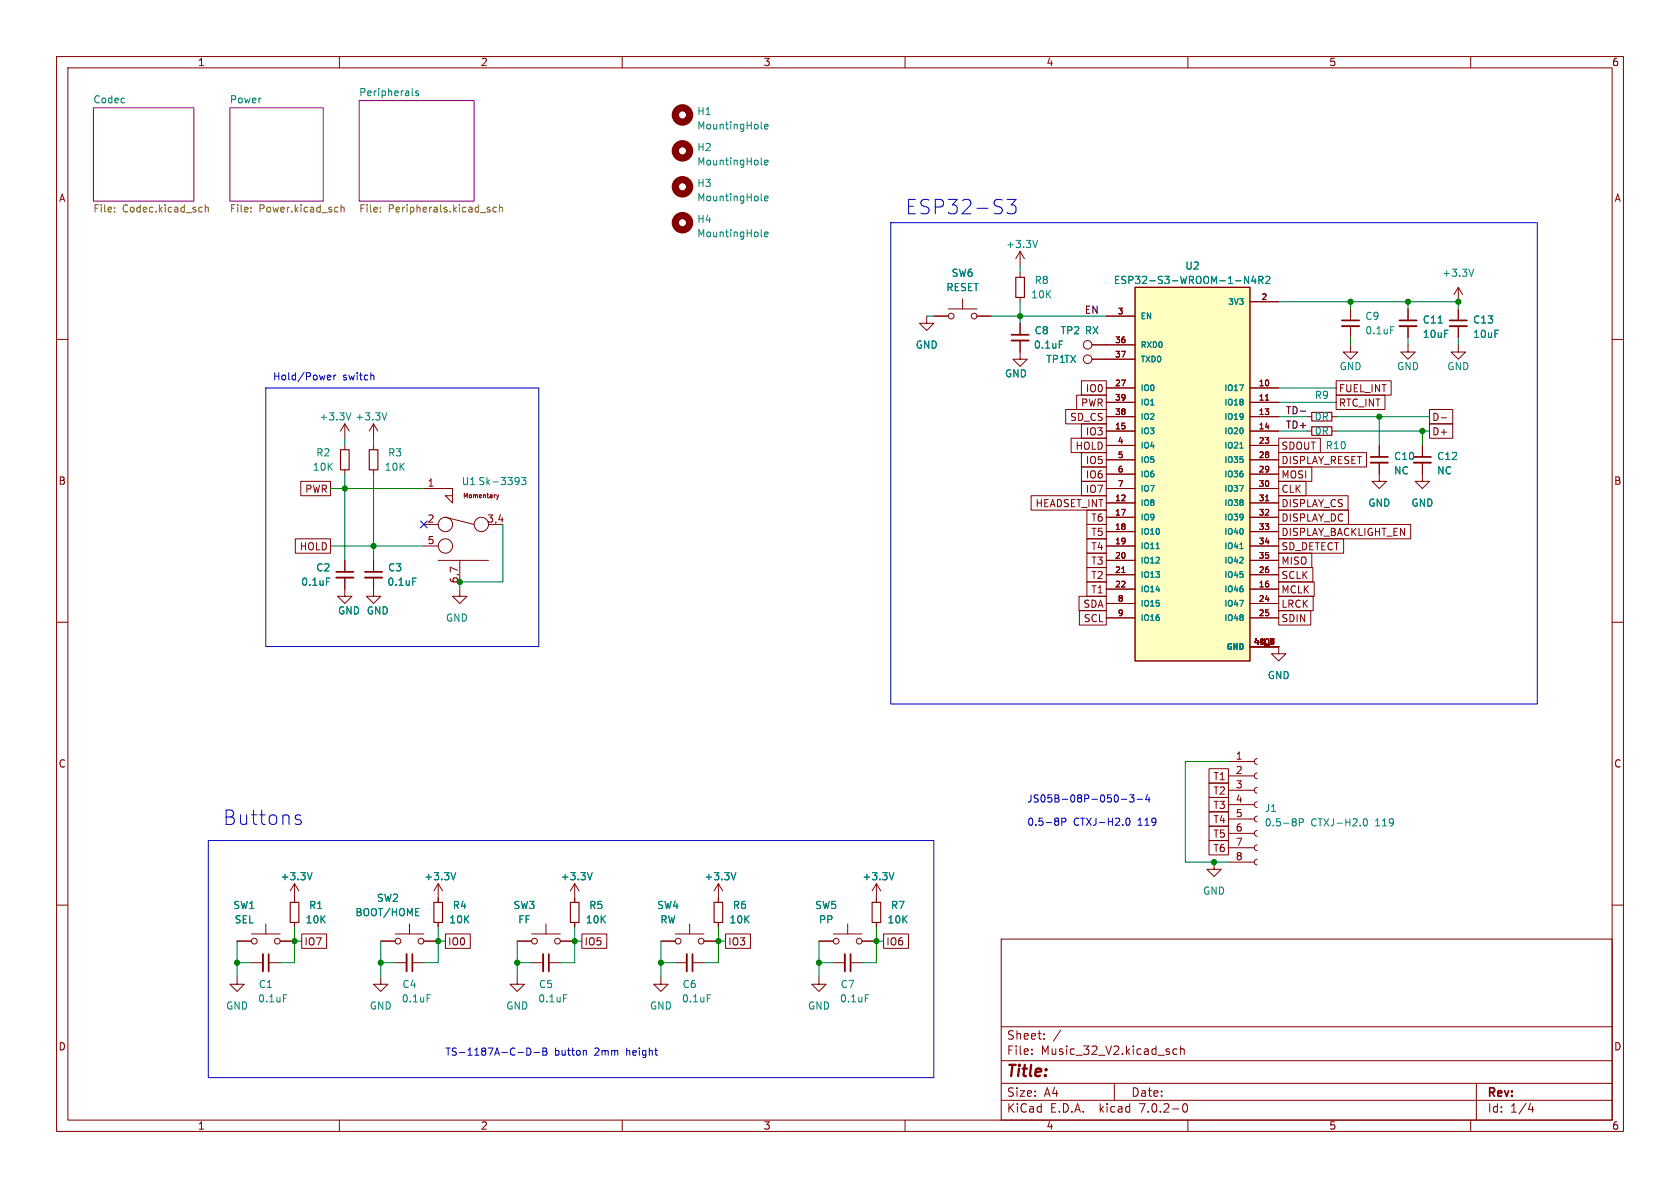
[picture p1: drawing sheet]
<svg xmlns="http://www.w3.org/2000/svg" width="297mm" height="210mm" viewBox="0 0 297 210" stroke-linecap="round" stroke-linejoin="round" font-family="sans-serif">
<g fill="none" stroke="#840000" stroke-width=".18">
<path d="M10 10h277v190h-277zM12 12h273v186h-273zM60 10v2M110 10v2M160 10v2M210 10v2M260 10v2M10 60h2M163.8 55.9v1.3h-1.2l1.2 1.2 1.3-1.2h-1.3M165.1 55.9h2.5M167.6 54.6h5.1M170.2 52.8v1.8"/>
<path d="M172.7 55.9h2.6M180.3 44.5v2.5M180.3 48.3v.7M180.3 52.6v.7M180.3 57.2v2M180.3 44.5l-.7 1.2M180.3 44.5l.8 1.2M195.6 55.9h5.1M221 53.3h5.1M238.8 54.6v2M238.8 57.7v2M248.9 54.6v2"/>
<path d="M248.9 57.7v2M257.8 50.8v2.5M257.8 54.6v2M257.8 57.7v2M257.8 50.8l-.8 1.3M257.8 50.8l.8 1.3M285 60h2M61 74.9v2.6M61 78.7v.8M61 74.9l.7 1.3M61 74.9l-.8 1.3M66 74.9v2.6"/>
<path d="M66 78.7v.8M66 74.9l.8 1.3M66 74.9l-.7 1.3M180.3 60.2v3.3h1.3l-1.3 1.3-1.2-1.3h1.2M188.4 72.4h7.2v2.5h-7.2zM189.4 77.5h6.2v2.5h-6.2zM190.3 69.8h5.3v2.6h-5.3zM191.2 74.9h4.4v2.6h-4.4zM191.2 67.3h4.4v2.6h-4.4zM193 61h7.7M193 63.5h7.7M195.6 73.7h5.1"/>
<path d="M195.6 68.6h5.1M195.6 71.1h5.1M195.6 76.2h5.1M195.6 78.7h5.1M221 73.7h5.1M221 68.6h5.1M221 71.1h5.1M221 76.2h5.1M221 78.7h5.1M223.7 70.7h.6M226.1 77.5h7.3v2.5h-7.3zM231.1 73.7h.8"/>
<path d="M231.1 76.2h.8M235.5 73.7h.7M235.5 76.2h.7M236.2 67.3h9.7v2.6h-9.7zM236.2 69.8h8.7v2.6h-8.7zM238.8 61v1.2h1.2l-1.2 1.3-1.3-1.3h1.3M243.8 78.7v2.1M248.9 61v1.2h1.3l-1.3 1.3-1.3-1.3h1.3M251.5 78.7v2.1M252.7 72.4h4.1v2.5h-4.1zM252.7 74.9h4.1v2.6h-4.1zM254.8 73.9h.9"/>
<path d="M257.8 61v1.2h1.3l-1.3 1.3-1.3-1.3h1.3M52.2 95.2h6.2v2.6h-6.2zM53.2 85.1h5.2v2.5h-5.2zM61 83.1v.7M61 99.1v2M66 83.1v.7M66 99.1v2M74.9 86.4h5.1v1.2M74.9 96.5h2.6M74.9 92.7h2.6M77.5 99.1h8.9M78.7 91.4l5.1 1.3"/>
<path d="M78.7 87.6h1.3v1.3zM81.3 99.1v1.2M87.8 87.5l.2 .5M88 88l-.2 .3M88.2 87.5l-.2 .5M182.3 87.6h13.3v2.6h-13.3zM191.2 85.1h4.4v2.5h-4.4zM191.2 82.5h4.4v2.6h-4.4zM191.2 80h4.4v2.6h-4.4zM192.1 92.7h3.5v2.6h-3.5zM192.1 90.2h3.5v2.5h-3.5zM192.1 95.2h3.5v2.6h-3.5z"/>
<path d="M192.1 97.8h3.5v2.5h-3.5zM195.6 88.9h5.1M195.6 91.4h5.1M195.6 94h5.1M195.6 96.5h5.1M195.6 99.1h5.1M195.6 81.3h5.1M195.6 83.8h5.1M195.6 86.4h5.1M221 88.9h5.1M221 91.4h5.1M221 94h5.1"/>
<path d="M221 96.5h5.1M221 99.1h5.1M221 81.3h5.1M221 83.8h5.1M221 86.4h5.1M223.7 88.5h.6M226.1 97.8h5.8v2.5h-5.8zM226.1 85.1h4.8v2.5h-4.8zM226.1 87.6h12.2v2.6h-12.2zM226.1 80h15.5v2.6h-15.5zM226.1 82.5h5.8v2.6h-5.8zM226.1 95.2h11.4v2.6h-11.4z"/>
<path d="M226.1 90.2h12.3v2.5h-12.3zM226.1 92.7h23.3v2.6h-23.3zM243.8 81.8v3.3h1.3l-1.3 1.3-1.2-1.3h1.2M251.5 81.8v3.3h1.2l-1.2 1.3-1.3-1.3h1.3M10 110h2M61 102.1v3.3h-1.3l1.3 1.3 1.2-1.3h-1.2M66 102.1v3.3h-1.2l1.2 1.3 1.3-1.3h-1.3M81.3 104.1v1.3h-1.3l1.3 1.3 1.2-1.3h-1.2M190.8 105.4h4.8v2.6h-4.8zM190.8 107.9h4.8v2.6h-4.8zM192.1 102.9h3.5v2.5h-3.5zM192.1 100.3h3.5v2.6h-3.5z"/>
<path d="M195.6 104.1h5.1M195.6 101.6h5.1M195.6 106.7h5.1M195.6 109.2h5.1M198.3 101.2h.6M221 114.3h5.1v1.3h1.2l-1.2 1.2-1.3-1.2h1.3M221 104.1h5.1M221 101.6h5.1M221 106.7h5.1M221 109.2h5.1M224.5 112.9h.7l-.4 1M224.6 113.6h.6"/>
<path d="M226.1 107.9h5.6v2.6h-5.6zM226.1 105.4h6.1v2.6h-6.1zM226.1 102.9h6.2v2.5h-6.2zM226.1 100.3h6v2.6h-6zM285 110h2M213.7 138.4h3.5v2.6h-3.5zM213.7 135.9h3.5v2.5h-3.5zM217.2 139.7h4.5M217.2 137.2h4.5M217.2 134.6h4.5M222.2 139.2l-.3 .1-.2 .4 .2 .4 .3 .1M222.2 136.7l-.3 .1-.2 .3 .2 .4 .3 .2"/>
<path d="M222.2 134.1l-.3 .1-.2 .4 .2 .4 .3 .1M10 160h2M52.1 156.2v3.3M52.1 156.2l-.8 1.3M52.1 156.2l.7 1.3M77.5 156.2v3.3M77.5 156.2l-.8 1.3M77.5 156.2l.7 1.3M101.6 156.2v3.3M101.6 156.2l-.8 1.3M101.6 156.2l.8 1.3M127 156.2v3.3"/>
<path d="M127 156.2l-.8 1.3M127 156.2l.8 1.3M154.9 156.2l-.7 1.3M154.9 156.2v3.3M154.9 156.2l.8 1.3M213.7 146h3.5v2.6h-3.5zM213.7 148.6h3.5v2.5h-3.5zM213.7 141h3.5v2.5h-3.5zM213.7 143.5h3.5v2.6h-3.5zM214.6 152.4v1.3h1.3l-1.3 1.2-1.2-1.2h1.2M217.2 152.4h4.5M217.2 149.9h4.5"/>
<path d="M217.2 147.3h4.5M217.2 144.8h4.5M217.2 142.2h4.5M222.2 151.9l-.3 .1-.2 .4 .2 .4 .3 .1M222.2 149.4l-.3 .1-.2 .3 .2 .4 .3 .2M222.2 146.8l-.3 .1-.2 .4 .2 .4 .3 .1M222.2 144.3l-.3 .1-.2 .4 .2 .3 .3 .2M222.2 141.7l-.3 .2-.2 .3 .2 .4 .3 .1M285 160h2M41.9 172.7v1.3h-1.3l1.3 1.3 1.3-1.3h-1.3M41.9 166.4h2.5M44.4 165.1h5.1"/>
<path d="M44.4 170.2h2.1M47 163.3v1.8M47.5 170.2h2M49.5 166.4h2.6M52.1 163.1v.7M53.3 165.1h4.4v2.5h-4.4zM67.3 172.7v1.3h-1.3l1.3 1.3 1.3-1.3h-1.3M67.3 166.4h2.5M69.8 165.1h5.1M69.8 170.2h2.1M72.4 163.3v1.8M72.9 170.2h2"/>
<path d="M74.9 166.4h2.6M77.5 163.1v.7M78.7 165.1h4.4v2.5h-4.4zM91.4 172.7v1.3h-1.2l1.2 1.3 1.3-1.3h-1.3M91.4 166.4h2.6M94 165.1h5.1M94 170.2h2M96.5 163.3v1.8M97 170.2h2.1M99.1 166.4h2.5M101.6 163.1v.7M102.9 165.1h4.4v2.5h-4.4z"/>
<path d="M116.8 172.7v1.3h-1.2l1.2 1.3 1.3-1.3h-1.3M116.8 166.4h2.6M119.4 165.1h5.1M119.4 170.2h2M121.9 163.3v1.8M122.4 170.2h2.1M124.5 166.4h2.5M127 163.1v.7M128.3 165.1h4.4v2.5h-4.4zM144.8 172.7v1.3h-1.3l1.3 1.3 1.2-1.3h-1.2M144.8 166.4h2.5M147.3 165.1h5.1"/>
<path d="M147.3 170.2h2.1M149.9 163.3v1.8M150.4 170.2h2M152.4 166.4h2.5M154.9 163.1v.7M156.2 165.1h4.4v2.5h-4.4zM177 166h108v32h-108zM60 198v2M110 198v2M160 198v2M177 194.5h108M177 191.5h108"/>
<path d="M177 187.5h108M177 181.5h108M182.4 186.3v.1M182.4 185.5v.1M184.6 183.6v.1M184.6 182.8v.1M197 191.5v3M208.1 185.5l-.5-.1-.2 .3v.4l.1 .2h.6M208.7 185.5l.2-.1 .4 .1 .1 .9M208.7 184.9v1.5M209.2 195.2l.2-.1a.81 .81 0 0 1 .6 .6 .81 .81 0 0 1-.3 .8l-.1 .1a.81 .81 0 0 1-.4-1.4zM210 198v2"/>
<path d="M260 198v2M261 191.5v6.5M270.2 196.1h.9M270.9 195.6v1"/>
<circle cx="168.1" cy="55.9" r=".51"/>
<circle cx="172.2" cy="55.9" r=".51"/>
<circle cx="192.3" cy="63.5" r=".76"/>
<circle cx="192.3" cy="61" r=".76"/>
<circle cx="78.7" cy="92.7" r="1.27"/>
<circle cx="78.7" cy="96.5" r="1.27"/>
<circle cx="85.1" cy="92.7" r="1.27"/>
<circle cx="45" cy="166.4" r=".51"/>
<circle cx="49" cy="166.4" r=".51"/>
<circle cx="70.4" cy="166.4" r=".51"/>
<circle cx="74.4" cy="166.4" r=".51"/>
<circle cx="94.5" cy="166.4" r=".51"/>
<circle cx="98.6" cy="166.4" r=".51"/>
<circle cx="119.9" cy="166.4" r=".51"/>
<circle cx="124" cy="166.4" r=".51"/>
<circle cx="147.8" cy="166.4" r=".51"/>
<circle cx="151.9" cy="166.4" r=".51"/>
</g>
<g fill="#fff" stroke="#fff" stroke-width=".18">
<path d="M63.5 17.8h20.3v17.8h-20.3z"/>
<path d="M16.5 19.1h17.8v16.5h-17.8z"/>
<path d="M40.6 19.1h16.5v16.5h-16.5z"/>
</g>
<path d="M16.5 19.1h17.8v16.5h-17.8zM40.6 19.1h16.5v16.5h-16.5zM63.5 17.8h20.3v17.8h-20.3z" fill="none" stroke="#840084" stroke-width=".18"/>
<g fill="none" stroke="#008484" stroke-width=".18">
<path d="M72.9 16.9h.2M74 16.1h-.3l-.2 .1v.2l.5 .2v.3h-.5M134.6 29.1l.2 .1M134.6 22.8h.2M134.6 35.5h.2M135.2 22.4l.6-.1-.1-.3h-.3l-.2 .1v.7h.5M135.2 28.7l.6-.1-.1-.2-.3-.1-.2 .2v.6h.5M135.2 35.1l.6-.1-.1-.3h-.3l-.2 .1v.7h.5M134.6 41.8l.2 .1M135.2 41.4l.6-.1-.1-.2-.3-.1-.2 .2v.6h.5M183.4 42.5l-.4 1.3M220 48.8l.7 1.3v-1.3"/>
<path d="M221.6 48.8l-.3 .9h.8M221.9 49.3v.8M222.6 49.5h.6l.1-.2-.1-.3-.6-.2v1.3M222.9 49.5l.4 .6M223.8 49l.4-.2 .3 .4-.8 .9h.8M245.8 57.7h.7M260.5 47.6l-.4 1.2M62 73l-.4 1.2M68.4 73l-.4 1.2M187.3 60.3h.6M219.2 79.2h.6M91.7 84.5a1.07 1.07 0 0 1-.1 1.1"/>
<path d="M91.8 85l-.1 .1M92.2 84.4h.8l-.4 .5 .3 .1v.6l-.2 .1-.5-.1M204.4 97h.6M219.2 97h.6M57.7 102.2h.6M73 102.2h.6M55.2 154.3l-.5 1.2M80.6 154.3l-.5 1.2M104.7 154.3l-.4 1.2M130.1 154.3l-.4 1.2M158 154.3l-.4 1.2M229.7 145.4l.6-.1 .1-.1v-.3l-.7-.2v1.3"/>
<path d="M241.1 144.9l.2-.2a.68 .68 0 0 1 .5 .7 .68 .68 0 0 1-.5 .6l-.2-.1-.1-.4zM50.1 175.8h.6M73.5 161.9h.6M73.5 160.6h.6M75.5 175.8h.6M99.6 175.8h.6M125 175.8h.6M153 175.8h.6"/>
</g>
<g fill="none" stroke="#848400" stroke-width=".18">
<path d="M20.3 37.4v.1M20.3 36.7v.1M35.6 36.6l.1 .1M35.7 37.4l-.1 .1M36.3 36.7l.2-.1 .3 .1v.8M36.3 36.2v1.3M44.4 37.4v.1M44.4 36.7v.1M59.6 36.6l.2 .1M59.8 37.4l-.2 .1M60.3 36.7l.2-.1 .3 .1v.8M60.3 36.2v1.3"/>
<path d="M67.2 37.4v.1M67.2 36.7v.1M86.3 37.1h.3l.1 .2-.2 .2h-.3M86.3 36.6l.3 .1M87.8 36.7l-.4-.1-.3 .3 .2 .5h.5M88.3 36.7l.2-.1 .3 .1v.8M88.3 36.2v1.3"/>
</g>
<path d="M179.6 49h1.5v3.6h-1.5zM60.2 79.5h1.5v3.6h-1.5zM65.3 79.5h1.5v3.6h-1.5zM231.9 72.9h3.6v1.5h-3.6zM231.9 75.4h3.6v1.6h-3.6zM51.3 159.5h1.5v3.6h-1.5zM76.7 159.5h1.5v3.6h-1.5zM100.8 159.5h1.6v3.6h-1.6zM126.2 159.5h1.6v3.6h-1.6zM154.2 159.5h1.5v3.6h-1.5z" fill="none" stroke="#840000" stroke-width=".2"/>
<path d="M200.7 50.8h20.3v66h-20.3z" fill="#ffffc2" stroke="#ffffc2" stroke-width=".18"/>
<path d="M200.7 50.8h20.3v66h-20.3z" fill="none" stroke="#840000" stroke-width=".25"/>
<g fill="none" stroke="#840000" stroke-width=".33">
<path d="M237.2 57.7h3.1M247.4 57.7h3M256.3 57.7h3M178.8 60.2h3.1M242.3 81.8h3.1M249.9 81.8h3.1M59.4 102.1h3.1M64.5 102.1h3.1M46.5 168.7v3M71.9 168.7v3M96 168.7v3M121.4 168.7v3"/>
<path d="M149.4 168.7v3"/>
</g>
<g fill="none" stroke="#840000" stroke-width=".3">
<path d="M178.8 59.2h3.1M237.2 56.6h3.1M247.4 56.6h3M256.3 56.6h3M242.3 80.8h3.1M249.9 80.8h3.1M59.4 101.1h3.1M64.5 101.1h3.1M47.5 168.7v3M72.9 168.7v3M97 168.7v3M122.4 168.7v3"/>
<path d="M150.4 168.7v3"/>
</g>
<g fill="none" stroke="#840000" stroke-width="1.3">
<circle cx="120.6" cy="39.4" r="1.27"/>
<circle cx="120.6" cy="33" r="1.27"/>
<circle cx="120.6" cy="20.3" r="1.27"/>
<circle cx="120.6" cy="26.7" r="1.27"/>
</g>
<path d="M229.9 72.7h.9" fill="none" stroke="#000" stroke-width=".18"/>
<g fill="none" stroke="#0000c2" stroke-width=".18">
<path d="M157.5 39.4h114.3v85.1h-114.3zM178 35.2h1.6l-.8 1a.69 .69 0 0 1 .8 .5v.6l-.2 .4-.3 .1h-.7l-.4-.3M47 68.6h48.2v45.7h-48.2zM57.9 67.1h.5M57.9 66.4l.4-.1 .2 .3-.6 .1M59 66.3v.9M59.4 66.3l-.4 .2M65.9 66.3l.2 .2v.7M36.8 148.6h128.3v41.9h-128.3zM52.3 144.8l.6 .1 .4 .4-.1 .3-.8 .1M52.3 144.2l.3-.2 .6 .2M187.7 145.3l.6-.1 .1-.2v-.3l-.7-.1v1.3"/>
<path d="M198.2 141.3h1M199 145.1l.1-.4 .2-.1a.68 .68 0 0 1 .5 .7 .68 .68 0 0 1-.5 .6l-.2-.1-.1-.4M199.7 140.5h.8l-.4 .5 .3 .1v.6l-.2 .1-.5-.1M201 141.3h1M202.8 140.4l-.3 1h.8M203.1 140.9v.9M93.1 185.3a.64 .64 0 0 1 .8 .6 .64 .64 0 0 1-.8 .6zM94.4 186.1h1M96 185.3h.4l.2 .2-.2 .4 .2 .1 .1 .3-.2 .2h-.5zM96 185.9h.4M103.3 185.7l.4 .2v.6"/>
</g>
<g fill="none" stroke="#008400" stroke-width=".18">
<path d="M163.8 55.9h1.3M175.3 55.9h20.3M180.3 47v1.3M180.3 53.3v3.9M226.1 53.3h31.7v1.3M238.8 53.3v1.3M238.8 59.7v1.3M248.9 53.3v1.3M248.9 59.7v1.3M257.8 59.7v1.3M61 77.5v1.2M66 77.5v1.2"/>
<path d="M226.1 73.7h5M226.1 76.2h5M226.1 68.6h10.1M226.1 71.1h10.1M236.2 73.7h16.5M236.2 76.2h16.5M243.8 73.7v5M251.5 76.2v2.5M58.4 86.4h16.5M58.4 96.5h16.5M61 83.8v15.3M66 83.8v15.3"/>
<path d="M88.9 92.7v10.2h-7.6v1.2M217.2 134.6h-7.7v17.8h7.7M41.9 170.2h2.5M41.9 166.4v6.3M52.1 166.4h1.2M52.1 163.8v6.4h-2.6M67.3 170.2h2.5M67.3 166.4v6.3M77.5 166.4h1.2M77.5 163.8v6.4h-2.6M91.4 170.2h2.6M91.4 166.4v6.3"/>
<path d="M101.6 166.4h1.3M101.6 163.8v6.4h-2.5M116.8 170.2h2.6M116.8 166.4v6.3M127 166.4h1.3M127 163.8v6.4h-2.5M144.8 170.2h2.5M144.8 166.4v6.3M154.9 166.4h1.3M154.9 163.8v6.4h-2.5"/>
</g>
<path d="M74.3 92.1l1.2 1.2M75.5 92.1l-1.2 1.2" fill="none" stroke="#000084" stroke-width=".18"/>
<g fill="#008400" stroke="#008400" stroke-width=".18">
<circle cx="180.3" cy="55.9" r=".46"/>
<circle cx="91.4" cy="170.2" r=".46"/>
<circle cx="41.9" cy="170.2" r=".46"/>
<circle cx="67.3" cy="170.2" r=".46"/>
<circle cx="77.5" cy="166.4" r=".46"/>
<circle cx="52.1" cy="166.4" r=".46"/>
<circle cx="66" cy="96.5" r=".46"/>
<circle cx="61" cy="86.4" r=".46"/>
<circle cx="154.9" cy="166.4" r=".46"/>
<circle cx="214.6" cy="152.4" r=".46"/>
<circle cx="144.8" cy="170.2" r=".46"/>
<circle cx="248.9" cy="53.3" r=".46"/>
<circle cx="257.8" cy="53.3" r=".46"/>
<circle cx="251.5" cy="76.2" r=".46"/>
<circle cx="238.8" cy="53.3" r=".46"/>
<circle cx="101.6" cy="166.4" r=".46"/>
<circle cx="116.8" cy="170.2" r=".46"/>
<circle cx="127" cy="166.4" r=".46"/>
<circle cx="243.8" cy="73.7" r=".46"/>
</g>
<g font-size="3.5" fill="#0000c2">
<text x="160" y="38.1">ESP32-S3</text>
<text x="39.4" y="146.1">Buttons</text>
</g>
<text font-size="2.8" fill="#840000" x="178" y="190.8">Title:</text>
<g font-size="2.1" fill="#840000">
<text x="178" y="183.9">Sheet:</text>
<text x="186.2" y="183.9">/</text>
<text x="178" y="186.6">File:</text>
<text x="184" y="186.6">Music_32_V2.kicad_sch</text>
<text x="178" y="196.8">KiCad</text>
<text x="178" y="194">Size:</text>
<text x="184.6" y="194">A4</text>
<text x="185.7" y="196.8">E.D.A.</text>
<text x="194.4" y="196.8">kicad</text>
<text x="200" y="194">Date:</text>
<text x="201.5" y="196.8">7.0.2-0</text>
<text x="263" y="194.2">Rev:</text>
<text x="263" y="196.8">Id:</text>
<text x="267" y="196.8">1/4</text>
</g>
<g font-size="1.8" fill="#840000">
<text x="35" y="11.8">1</text>
<text x="85" y="11.8">2</text>
<text x="135" y="11.8">3</text>
<text x="185" y="11.8">4</text>
<text x="235" y="11.8">5</text>
<text x="285" y="11.8">6</text>
<text x="10.4" y="35.8">A</text>
<text x="285.4" y="35.8">A</text>
<text x="191.8" y="69.5">IO0</text>
<text x="236.7" y="69.5">FUEL_INT</text>
<text x="189.1" y="74.6">SD_CS</text>
<text x="191" y="72">PWR</text>
<text x="191.8" y="77.1">IO3</text>
<text x="236.7" y="72">RTC_INT</text>
<text x="253.2" y="74.6">D-</text>
<text x="253.2" y="77.1">D+</text>
<text x="190" y="79.7">HOLD</text>
<text x="191.8" y="82.2">IO5</text>
<text x="226.5" y="82.2">DISPLAY_RESET</text>
<text x="226.5" y="79.7">SDOUT</text>
<text x="10.3" y="85.8">B</text>
<text x="53.8" y="87.3">PWR</text>
<text x="75.5" y="86.1">1</text>
<text x="182.9" y="89.8">HEADSET_INT</text>
<text x="191.8" y="87.3">IO7</text>
<text x="191.8" y="84.7">IO6</text>
<text x="226.5" y="87.3">CLK</text>
<text x="226.5" y="89.8">DISPLAY_CS</text>
<text x="226.5" y="84.7">MOSI</text>
<text x="285.3" y="85.8">B</text>
<text x="75.5" y="92.5">2</text>
<text x="86.1" y="92.5">3,4</text>
<text x="192.8" y="94.9">T5</text>
<text x="192.8" y="92.4">T6</text>
<text x="226.5" y="92.4">DISPLAY_DC</text>
<text x="226.5" y="94.9">DISPLAY_BACKLIGHT_EN</text>
<text x="52.9" y="97.4">HOLD</text>
<text x="75.5" y="96.3">5</text>
<text x="192.8" y="97.4">T4</text>
<text x="192.8" y="100">T3</text>
<text x="226.5" y="100">MISO</text>
<text x="226.5" y="97.4">SD_DETECT</text>
<text x="191.4" y="107.6">SDA</text>
<text x="192.8" y="105.1">T1</text>
<text x="192.8" y="102.5">T2</text>
<text x="226.5" y="107.6">LRCK</text>
<text x="226.5" y="105.1">MCLK</text>
<text x="226.5" y="102.5">SCLK</text>
<text x="191.5" y="110.1">SCL</text>
<text x="226.5" y="110.1">SDIN</text>
<text x="10.3" y="135.8">C</text>
<text x="218.4" y="134.4">1</text>
<text x="218.4" y="136.9">2</text>
<text x="285.3" y="135.8">C</text>
<text x="214.4" y="140.6">T2</text>
<text x="214.4" y="138.1">T1</text>
<text x="214.4" y="143.2">T3</text>
<text x="218.4" y="139.4">3</text>
<text x="218.4" y="142">4</text>
<text x="214.4" y="148.2">T5</text>
<text x="214.4" y="145.7">T4</text>
<text x="218.4" y="144.5">5</text>
<text x="218.4" y="147.1">6</text>
<text x="218.4" y="149.6">7</text>
<text x="214.4" y="150.8">T6</text>
<text x="218.4" y="152.1">8</text>
<text x="53.8" y="167.3">IO7</text>
<text x="79.2" y="167.3">IO0</text>
<text x="103.3" y="167.3">IO5</text>
<text x="128.7" y="167.3">IO3</text>
<text x="156.7" y="167.3">IO6</text>
<text x="10.3" y="185.8">D</text>
<text x="285.3" y="185.8">D</text>
<text x="35" y="199.8">1</text>
<text x="85" y="199.8">2</text>
<text x="135" y="199.8">3</text>
<text x="185" y="199.8">4</text>
<text x="235" y="199.8">5</text>
<text x="285" y="199.8">6</text>
</g>
<g font-size="1.8" fill="#008484">
<text x="63.5" y="17.1">Peripherals</text>
<text x="16.5" y="18.3">Codec</text>
<text x="40.6" y="18.3">Power</text>
<text x="123.2" y="20.5">H1</text>
<text x="123.2" y="23.1">MountingHole</text>
<text x="123.2" y="26.9">H2</text>
<text x="123.2" y="29.4">MountingHole</text>
<text x="123.2" y="33.2">H3</text>
<text x="123.2" y="35.8">MountingHole</text>
<text x="123.2" y="39.6">H4</text>
<text x="123.2" y="42.1">MountingHole</text>
<text x="177.8" y="44">+3.3V</text>
<text x="209.5" y="47.8">U2</text>
<text x="167.2" y="51.6">RESET</text>
<text x="168.2" y="49.1">SW6</text>
<text x="182.2" y="52.9">10K</text>
<text x="182.8" y="50.4">R8</text>
<text x="196.8" y="50.4">ESP32-S3-WROOM-1-N4R2</text>
<text x="254.9" y="49.1">+3.3V</text>
<text x="182.8" y="59.2">C8</text>
<text x="187.4" y="59.2">TP2 RX</text>
<text x="241.3" y="56.7">C9</text>
<text x="241.3" y="59.3">0.1uF</text>
<text x="251.5" y="57.3">C11</text>
<text x="251.5" y="59.9">10uF</text>
<text x="260.4" y="57.3">C13</text>
<text x="260.4" y="59.9">10uF</text>
<text x="161.8" y="61.8">GND</text>
<text x="182.7" y="61.8">0.1uF</text>
<text x="184.9" y="64.3">TP1TX</text>
<text x="236.8" y="65.6">GND</text>
<text x="246.9" y="65.6">GND</text>
<text x="255.8" y="65.6">GND</text>
<text x="177.6" y="66.9">GND</text>
<text x="232.4" y="70.7">R9</text>
<text x="56.4" y="74.5">+3.3V</text>
<text x="62.8" y="74.5">+3.3V</text>
<text x="232.4" y="74.5">0R</text>
<text x="232.4" y="77">0R</text>
<text x="55.2" y="83.4">10K</text>
<text x="55.8" y="80.8">R2</text>
<text x="67.9" y="83.4">10K</text>
<text x="68.5" y="80.8">R3</text>
<text x="234.3" y="79.6">R10</text>
<text x="246.4" y="81.5">C10</text>
<text x="254" y="81.5">C12</text>
<text x="81.6" y="85.9">U1 Sk-3393</text>
<text x="241.8" y="89.7">GND</text>
<text x="246.4" y="84">NC</text>
<text x="249.5" y="89.7">GND</text>
<text x="254" y="84">NC</text>
<text x="55.8" y="101.2">C2</text>
<text x="68.5" y="101.2">C3</text>
<text x="53.2" y="103.7">0.1uF</text>
<text x="68.4" y="103.7">0.1uF</text>
<text x="59.7" y="108.8">GND GND</text>
<text x="78.8" y="110">GND</text>
<text x="224.1" y="120.2">GND</text>
<text x="223.5" y="143.7">J1</text>
<text x="223.5" y="146.2">0.5-8P</text>
<text x="231.7" y="146.2">CTXJ-H2.0</text>
<text x="243.1" y="146.2">119</text>
<text x="49.5" y="155.8">+3.3V</text>
<text x="74.9" y="155.8">+3.3V</text>
<text x="99.1" y="155.8">+3.3V</text>
<text x="124.5" y="155.8">+3.3V</text>
<text x="152.4" y="155.8">+3.3V</text>
<text x="41.2" y="160.8">SW1</text>
<text x="54.6" y="160.8">R1</text>
<text x="66.6" y="159.6">SW2</text>
<text x="80" y="160.8">R4</text>
<text x="90.7" y="160.8">SW3</text>
<text x="104.1" y="160.8">R5</text>
<text x="116.1" y="160.8">SW4</text>
<text x="129.5" y="160.8">R6</text>
<text x="144.1" y="160.8">SW5</text>
<text x="157.4" y="160.8">R7</text>
<text x="212.6" y="158.3">GND</text>
<text x="41.4" y="163.4">SEL</text>
<text x="54" y="163.4">10K</text>
<text x="62.8" y="162.1">BOOT/HOME</text>
<text x="79.4" y="163.4">10K</text>
<text x="91.6" y="163.4">FF</text>
<text x="103.5" y="163.4">10K</text>
<text x="116.7" y="163.4">RW</text>
<text x="128.9" y="163.4">10K</text>
<text x="144.7" y="163.4">PP</text>
<text x="156.8" y="163.4">10K</text>
<text x="39.9" y="178.6">GND</text>
<text x="45.6" y="177.4">0.1uF</text>
<text x="45.7" y="174.8">C1</text>
<text x="65.3" y="178.6">GND</text>
<text x="71" y="177.4">0.1uF</text>
<text x="71.1" y="174.8">C4</text>
<text x="89.4" y="178.6">GND</text>
<text x="95.1" y="177.4">0.1uF</text>
<text x="95.2" y="174.8">C5</text>
<text x="114.8" y="178.6">GND</text>
<text x="120.5" y="177.4">0.1uF</text>
<text x="120.6" y="174.8">C6</text>
<text x="142.8" y="178.6">GND</text>
<text x="148.4" y="177.4">0.1uF</text>
<text x="148.6" y="174.8">C7</text>
</g>
<g font-size="1.8" fill="#848400">
<text x="16.5" y="37.8">File:</text>
<text x="21.7" y="37.8">Codec.kicad_sch</text>
<text x="40.6" y="37.8">File:</text>
<text x="45.8" y="37.8">Power.kicad_sch</text>
<text x="63.5" y="37.8">File:</text>
<text x="68.6" y="37.8">Peripherals.kicad_sch</text>
</g>
<g font-size="1.8">
<text x="191.8" y="55.5">EN</text>
<text x="227.3" y="73.3">TD-</text>
<text x="227.3" y="75.9">TD+</text>
</g>
<g font-size="1.8" fill="#0000c2">
<text x="48.3" y="67.3">Hold/Power</text>
<text x="60.6" y="67.3">switch</text>
<text x="181.6" y="141.9">JS05B-08P-050-3-4</text>
<text x="181.6" y="146.1">0.5-8P</text>
<text x="189.8" y="146.1">CTXJ-H2.0</text>
<text x="201.2" y="146.1">119</text>
<text x="78.7" y="186.7">TS-1187A-C-D-B</text>
<text x="98" y="186.7">button</text>
<text x="105.2" y="186.7">2mm</text>
<text x="110.9" y="186.7">height</text>
</g>
<text font-size="1.8" fill="#008400" x="81" y="103.2" transform="rotate(-90 81 103.2)">6,7</text>
<g font-size="1.4" fill="#840000">
<text x="222.9" y="53.1">2</text>
<text x="197.5" y="55.6">3</text>
<text x="197.1" y="60.7">36</text>
<text x="197.1" y="63.2">37</text>
<text x="197.1" y="68.3">27</text>
<text x="197.1" y="70.9">39</text>
<text x="222.5" y="68.3">10</text>
<text x="222.5" y="70.9">11</text>
<text x="197.1" y="75.9">15</text>
<text x="197.1" y="73.4">38</text>
<text x="222.5" y="73.4">13</text>
<text x="222.5" y="75.9">14</text>
<text x="197.5" y="78.5">4</text>
<text x="197.5" y="81">5</text>
<text x="197.5" y="83.6">6</text>
<text x="222.5" y="78.5">23</text>
<text x="222.5" y="81">28</text>
<text x="222.5" y="83.6">29</text>
<text x="197.1" y="88.6">12</text>
<text x="197.5" y="86.1">7</text>
<text x="222.5" y="86.1">30</text>
<text x="222.5" y="88.6">31</text>
<text x="197.1" y="91.2">17</text>
<text x="197.1" y="93.7">18</text>
<text x="222.5" y="91.2">32</text>
<text x="222.5" y="93.7">33</text>
<text x="197.1" y="96.3">19</text>
<text x="197.1" y="98.8">20</text>
<text x="197.1" y="101.3">21</text>
<text x="222.5" y="101.3">26</text>
<text x="222.5" y="96.3">34</text>
<text x="222.5" y="98.8">35</text>
<text x="197.1" y="103.9">22</text>
<text x="197.5" y="106.4">8</text>
<text x="222.5" y="103.9">16</text>
<text x="222.5" y="106.4">24</text>
<text x="197.5" y="109">9</text>
<text x="222.5" y="109">25</text>
<text x="221.6" y="114">41_1</text>
<text x="222.5" y="114">402</text>
<text x="222.9" y="114">14</text>
<text x="224" y="114">7</text>
</g>
<g font-size="1.4" fill="#008484">
<text x="201.7" y="56.6">EN</text>
<text x="217" y="54">3V3</text>
<text x="201.7" y="61.7">RXD0</text>
<text x="201.7" y="64.2">TXD0</text>
<text x="201.7" y="69.3">IO0</text>
<text x="201.7" y="71.8">IO1</text>
<text x="216.3" y="69.3">IO17</text>
<text x="216.3" y="71.8">IO18</text>
<text x="201.7" y="76.9">IO3</text>
<text x="201.7" y="74.4">IO2</text>
<text x="216.3" y="74.4">IO19</text>
<text x="216.3" y="76.9">IO20</text>
<text x="201.7" y="79.4">IO4</text>
<text x="201.7" y="82">IO5</text>
<text x="216.3" y="79.4">IO21</text>
<text x="216.3" y="82">IO35</text>
<text x="201.7" y="89.6">IO8</text>
<text x="201.7" y="84.5">IO6</text>
<text x="201.7" y="87.1">IO7</text>
<text x="216.3" y="84.5">IO36</text>
<text x="216.3" y="87.1">IO37</text>
<text x="216.3" y="89.6">IO38</text>
<text x="201.7" y="92.1">IO9</text>
<text x="201.7" y="94.7">IO10</text>
<text x="216.3" y="92.1">IO39</text>
<text x="216.3" y="94.7">IO40</text>
<text x="201.7" y="97.2">IO11</text>
<text x="201.7" y="99.8">IO12</text>
<text x="216.3" y="97.2">IO41</text>
<text x="216.3" y="99.8">IO42</text>
<text x="201.7" y="102.3">IO13</text>
<text x="201.7" y="104.8">IO14</text>
<text x="201.7" y="107.4">IO15</text>
<text x="216.3" y="104.8">IO46</text>
<text x="216.3" y="107.4">IO47</text>
<text x="216.3" y="102.3">IO45</text>
<text x="201.7" y="109.9">IO16</text>
<text x="216.3" y="109.9">IO48</text>
<text x="216.7" y="115">GND</text>
</g>
<text font-size="1.1" fill="#840000" x="81.8" y="88.2">Momentary</text>
</svg>
